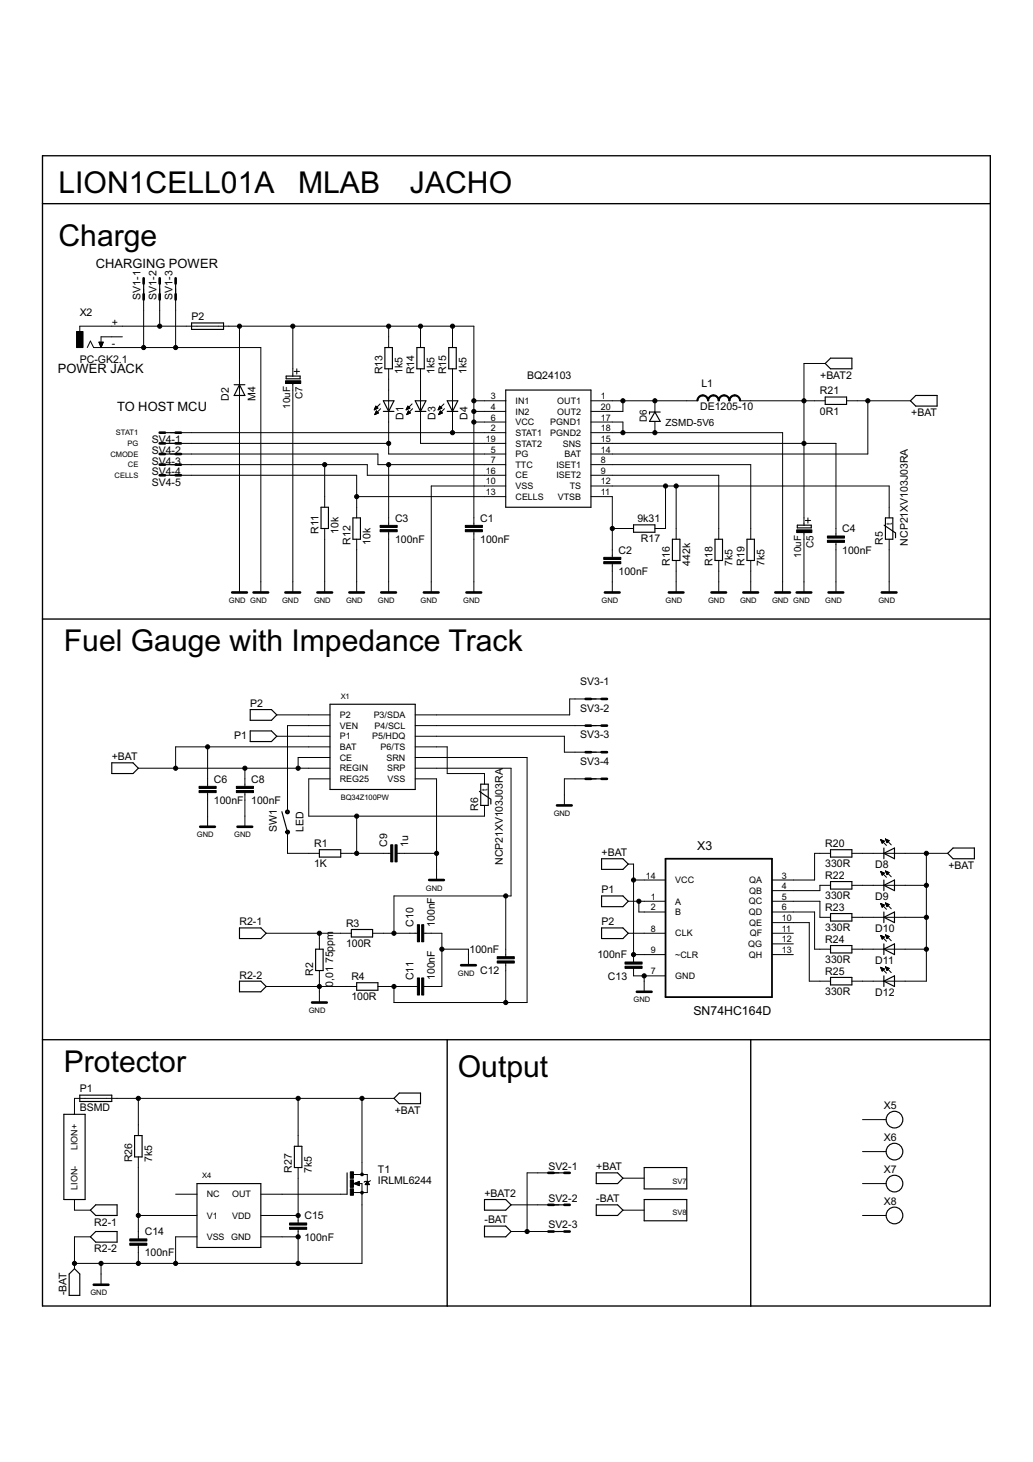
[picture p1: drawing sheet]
<svg xmlns="http://www.w3.org/2000/svg" width="210mm" height="297mm" viewBox="0 0 210 297" stroke-linecap="round" stroke-linejoin="round" font-family="sans-serif">
<path d="M8.6 31.6h192.6v233.7h-192.6zM8.6 41.4h192.6M8.6 125.8h192.6M8.6 211.2h192.6M90.9 211.2v54.1M152.5 211.2v54.1" fill="none" stroke="#000" stroke-width=".28"/>
<g fill="none" stroke="#000" stroke-width=".2">
<path d="M29.2 58.7v11.9M32.4 58.7v7.6M35.7 58.7v11.9M16.2 67.4v-1.1h80.1v40.4M17.7 70.6l.7-1.3 .6 1.3h34v49.8M20.1 69.5h.9l-.5 1.1zM20.1 69.6h.9M20.2 69.6h.7M20.2 69.7h.7M20.2 69.8h.6M20.3 69.9h.5M20.3 70h.5"/>
<path d="M20.4 70.1h.3M20.4 70.2h.3M20.4 70.3h.3M20.5 70.4h.1M20.5 70.5h.1M24.9 68.4h-4.4v2.2M48.7 66.3v54.1M59.5 66.3v10.1M59.5 77.8v42.6M59.8 75.5h1.1M60.3 74.9v1.1M79 74.9v17.3h23.8"/>
<path d="M79 66.3v4.3M85.4 74.9v15.2h17.4M85.4 66.3v4.3M91.9 66.3v4.3M91.9 74.9v13M167.7 73.9h-4.3v32.8M34.6 87.9h68.2M34.6 90.1h44.4M34.6 92.2h42.2v2.2h26M34.6 94.4h40v2.2h28.2M34.6 96.6h37.9v8.6M66 94.4v8.7"/>
<path d="M76.1 83.2h.1M76.1 83.1h.4M76.2 83h.5M76.2 84.2h.1M76.2 82.9h.6M76.2 84.1h.3M76.2 82.8h.5M76.3 84h.5M76.3 82.7h.3M76.3 83.9h.6M76.3 82.6h.2M76.3 83.8h.5"/>
<path d="M76.4 82.5l.4 .4-.7 .4zM76.4 83.7h.3M76.4 83.6h.2M76.5 83.5l.4 .4-.7 .3zM77.2 82.1l-1.1 1.2M77.3 83l-1.1 1.2M79 94.4v12.3M82.6 83.2h.1M82.6 83.1h.4M82.7 83h.5M82.7 84.2h.1M82.7 82.9h.5"/>
<path d="M82.7 84.1h.3M82.7 82.8h.4M82.8 84h.5M82.8 82.7h.3M82.8 83.9h.6M82.8 82.6h.2M82.8 83.8h.5M82.9 82.5l.4 .4-.8 .4zM82.9 83.7h.3M82.9 83.6h.2M83 83.5l.4 .4-.7 .3zM83.7 82.1l-1.2 1.2"/>
<path d="M83.8 83l-1.1 1.2M89.1 83.2h.1M89.1 83.1h.4M89.2 83h.5M89.2 84.2h.1M89.2 82.9h.5M89.2 84.1h.3M89.2 82.8h.4M89.3 84h.5M89.3 82.7h.2M89.3 83.9h.6M89.3 82.6h.2"/>
<path d="M89.3 83.8h.4M89.3 82.5l.5 .4-.8 .4zM89.4 83.7h.3M89.4 83.6h.2M89.5 83.5l.4 .4-.8 .3zM90.2 82.1l-1.2 1.2M90.3 83l-1.2 1.2M96.3 81.4h6.5M96.3 83.6h6.5M96.3 85.7h6.5M102.8 98.7h-15.2v21.7M120.1 81.4h21.6"/>
<path d="M120.1 85.7h6.5v2.2M120.1 87.9h38.9v32.5M120.1 90.1h49.8v18.8M120.1 94.4h32.4v15.2M120.1 96.6h25.9v13M120.1 98.7h60.6v6.5M126.6 81.4v2.2h-6.5M133.1 81.4v2.2M133.1 85.7v2.2M135.2 98.7v8.7h-2.1M137.4 98.7v10.9M150.4 81.4h17.3"/>
<path d="M172 81.4h13M176.3 81.4v10.8h-56.2M66 107.4v13M72.5 100.9h30.3M72.5 109.6v10.8M79 108v12.4M96.3 108v12.4M120.1 100.9h4.3v12.3M124.4 107.4h4.3M124.4 114.5v5.9M137.4 113.9v6.5M146 113.9v6.5"/>
<path d="M152.5 113.9v6.5M163.4 108.1v12.3M163.6 105.7h1.1M164.2 105.2v1.1M169.9 110.2v10.2M180.7 109.6v10.8M28.1 156.1h39M42.2 151.7v8M49.8 156.1v3.6M56.2 145.2h10.9M56.2 149.6h10.9M67.1 147.4h-8.7v17.3"/>
<path d="M67.1 151.7h-31.4v4.4M67.1 153.9h-6.5v2.2M67.1 158.2h-4.4v7.6h35.7v-2.2M84.4 147.4h36.8M84.4 149.6h30.3v3.2h6.5M84.4 151.7h6.5v5.5h7.5v2.1M84.4 153.9h22.7v49.8h-27v-3.3M84.4 156.1h19.4v25.9h-23.7v7.6M84.4 158.2h4.3v20.6M121.2 142h-5.4v3.2h-31.4M121.2 158.2h-6.5v5.4M42.2 161.1v6.9"/>
<path d="M49.8 161.1v6.9M58.4 169.1v4.3h6.5M69.2 173.4h10.2M72.5 165.8v7.6M80.7 173.4h8M127.7 175.6h1v19.9M128.7 178.8h6.5M168.8 173.4h-3.3v5.4h-8.6M168.8 179.9h-2.2v1.1h-9.7M173.1 173.4h19.5M173.1 179.9h15.1M178.9 170.6l1.2 1.2"/>
<path d="M178.9 170.6h.1M178.9 170.6l.8 .3-.4 .4zM178.9 177.1l1.2 1.1M178.9 177.1l.8 .3-.4 .4zM179 170.7h.2M179 177.1h.1M179 170.8h.4M179 177.2h.4M179.1 170.9h.5M179.1 177.3h.5M179.1 171h.5M179.1 177.4h.5"/>
<path d="M179.2 171.1h.3M179.2 177.5h.4M179.2 171.2h.2M179.2 177.6h.3M179.2 171.3h.1M179.2 177.7h.1M179.9 170.5l1.2 1.2M179.9 170.5l.8 .3-.5 .4zM179.9 170.5h.1M179.9 177l1.2 1.1M179.9 177l.8 .3-.5 .4zM180 170.6h.2"/>
<path d="M180 177.1h.1M180 170.7h.4M180 177.1h.4M180 170.8h.6M180 177.2h.6M180.1 170.9h.5M180.1 177.3h.5M180.1 171h.4M180.1 177.4h.4M180.2 171.1h.2M180.2 177.5h.2M180.2 171.2h.1"/>
<path d="M180.2 177.6h.1M188.2 173.4v25.9h-15.1M54.1 189.6h17.3M64.9 189.6v3.2M64.9 197.2v6.5M75.7 189.6h9.1M86.1 189.6h3.7v10.8h-3.7M89.8 192.8h5.4v3.3M102.8 182v12.4M102.8 195.7v8M127.7 183.1h7.5M127.7 189.6h7.5"/>
<path d="M128.7 194h6.5M128.7 196.7v1.6h6.5M129.8 183.1v2.2h5.4M130.9 198.3v3.2M156.9 183.1h9.7v3.3h2.2M156.9 185.3h8.6v7.5h3.3M156.9 189.6h4.3M156.9 194h4.3M156.9 187.5h7.5v11.8h4.4M156.9 191.8h4.3M173.1 186.4h15.1M173.1 192.8h15.1"/>
<path d="M178.9 183.6l1.2 1.1M178.9 183.6l.8 .3-.4 .4M178.9 183.6l.4 .7M178.9 190.1l1.2 1.1M178.9 190.1l.8 .3-.4 .4zM178.9 196.5l1.2 1.2M178.9 196.6h.1M178.9 196.5l.8 .4M178.9 196.5l.4 .8 .4-.4M179 183.6h.1M179 190.1h.1M179 196.7h.2"/>
<path d="M179 183.7h.3M179 190.2h.3M179 196.8h.5M179 183.8h.6M179 190.3h.5M179.1 196.9h.6M179.1 183.9h.6M179.1 190.4h.6M179.1 197h.5M179.1 184h.5M179.1 190.5h.5M179.2 197.1h.3"/>
<path d="M179.2 184.1h.3M179.2 190.6h.3M179.2 197.1h.2M179.2 184.2h.2M179.2 190.7h.2M179.2 197.3h.1M179.3 184.3h.1M179.3 190.8h.1M179.9 183.5l1.2 1.1M179.9 183.5l.8 .3-.5 .4zM179.9 189.9l1.2 1.2M179.9 189.9l.8 .4-.5 .4"/>
<path d="M179.9 189.9l.3 .8M179.9 196.4l1.2 1.2M179.9 196.4l.8 .3-.5 .5zM179.9 183.5h.2M179.9 190h.1M179.9 196.5h.1M180 183.6h.3M180 190.1h.3M180 196.6h.2M180 183.7h.6M180 190.2h.5M180 196.7h.5"/>
<path d="M180.1 183.8h.5M180.1 190.3h.5M180.1 196.8h.6M180.1 183.9h.4M180.1 190.4h.5M180.1 196.9h.5M180.1 184h.3M180.1 190.5h.3M180.1 197h.4M180.2 184.1h.1M180.2 190.6h.1M180.2 197.1h.2"/>
<path d="M180.2 190.7h.1M180.2 197.1h.1M54.1 200.4h18.4M76.8 200.4h8M28.1 223.2v7.5M28.1 235.1v16.6M60.6 223.2v9.7M60.6 237.2v11.3M71.8 238.6h2.8v1.4M73.6 223.2v15.4M75.3 239.9l-.2 .1h-1l-.1 .2M80.1 223.2h-65v3.2"/>
<path d="M113.6 238.3h-6.5v11.9M126.6 239.4h4.3M175.3 227.5h4.7M175.3 234h4.7M15.1 243.7v2.2h3.3M18.4 251.3h-3.3v6.5M20.5 256.7v4.3M28.1 247h11.9M28.1 253v3.7M35.7 242.6h4.3M40 251.3h-4.3v5.4M53 242.6h17.5"/>
<path d="M53 247h7.6M53 251.3h7.6M60.6 249.8v6.9M71.7 240.5h1.9v16.2h-58.5M71.9 240.5l1.1-.5v.9zM72.1 240.5h.9M72.1 240.4h.9M72.3 240.6h.7M72.3 240.3h.7M72.5 240.7h.5M72.6 240.2h.4M72.8 240.1h.2"/>
<path d="M72.8 240.8h.2M74.3 240.6h.7M74.3 240.5h.7M74.4 240.4h.5M74.4 240.3h.4M74.5 240.2h.3M74.6 240.1h.1M74.6 240.6v1.7h-2.8M74.6 240l.5 .7h-.9zM103.8 244.8h9.8M103.8 250.2h9.8M126.6 245.9h4.3"/>
<path d="M175.3 240.5h4.7M175.3 247h4.7"/>
</g>
<g fill="none" stroke="#000" stroke-width=".23">
<path d="M29.2 56.5v4.4M32.4 56.5v4.4M35.7 56.5v4.4M38.9 65.6h6.5v1.3h-6.5zM47.6 78.2h2.2M48.7 78.2l1.1 2.1h-2.2zM58.1 76.4h2.9v.6h-2.9zM78.2 70.6h1.5v4.3h-1.5zM84.7 70.6h1.5v4.3h-1.5zM91.2 70.6h1.5v4.3h-1.5zM102.8 79.2h17.3v23.9h-17.3zM167.7 73.9l1.1-1.1h4.3v2.1h-4.3z"/>
<path d="M32.4 87.9h4.4M32.4 90.1h4.4M32.4 92.2h4.4M32.4 94.4h4.4M32.4 96.6h4.4M77.9 81.4h2.2l-1.1 2.2zM77.9 83.6h2.2M84.4 83.6h2.2M84.4 81.4h2.2l-1.2 2.2zM90.9 83.6h2.1M90.9 81.4h2.1l-1.1 2.2zM133.1 83.7l1.1 1.9h-2.2z"/>
<path d="M134.2 83.7h-2.2v.4M167.7 80.7h4.3v1.5h-4.3zM186.1 80.3h4.3v2.2h-4.3l-1.1-1.1zM65.2 103.1h1.5v4.3h-1.5zM71.7 105.2h1.5v4.4h-1.5zM128.7 106.6h4.4v1.5h-4.4zM136.6 109.6h1.6v4.3h-1.6zM145.3 109.6h1.5v4.3h-1.5zM151.8 109.6h1.5v4.3h-1.5zM162 106.7h2.8v.6h-2.8zM179.6 106.7l2.3 1.5M179.9 105.2h1.5v4.4h-1.5z"/>
<path d="M182 108.2v1.1M22.7 155h4.3l1.1 1.1-1.1 1.1h-4.3zM50.8 144.2h4.4l1 1-1 1.1h-4.4zM50.8 148.5h4.4l1 1.1-1 1.1h-4.4zM67.1 143.1h17.3v17.3h-17.3zM97.7 159.3h1.5v4.3h-1.5zM119 142h4.3M119 147.4h4.3M119 152.8h4.3M119 158.2h4.3M57.3 164.9l1.1 4.2M64.9 172.6h4.3v1.5h-4.3z"/>
<path d="M97.4 160.8l2.3 1.5M99.7 162.3v1.1M122.2 174.5h4.4l1.1 1.1-1.1 1h-4.4zM168.8 172.6h4.3v1.5h-4.3zM168.8 179.1h4.3v1.5h-4.3zM179.6 173.4l2.2-1.1v2.2zM179.6 172.3v2.2M179.6 178.8v2.2M179.6 179.9l2.2-1.1v2.2zM193.7 172.3h4.3v2.2h-4.3l-1.1-1.1zM48.7 188.5h4.3l1.1 1.1-1.1 1.1h-4.3zM48.7 199.3h4.3l1.1 1.1-1.1 1.1h-4.3z"/>
<path d="M64.1 192.8h1.6v4.4h-1.6zM71.4 188.8h4.3v1.6h-4.3zM72.5 199.7h4.3v1.5h-4.3zM122.2 182h4.4l1.1 1.1-1.1 1.1h-4.4zM122.2 188.5h4.4l1.1 1.1-1.1 1.1h-4.4zM168.8 185.6h4.3v1.5h-4.3zM168.8 192.1h4.3v1.5h-4.3zM168.8 198.6h4.3v1.5h-4.3zM179.6 185.3v2.2M179.6 191.8v2.2M179.6 198.3v2.1M179.6 186.4l2.2-1.1v2.2z"/>
<path d="M179.6 192.8l2.2-1v2.2zM179.6 199.3l2.2-1v2.1zM13 226.4h4.3v17.3h-4.3zM16.2 222.5h6.5v1.3h-6.5zM27.3 230.7h1.6v4.4h-1.6zM59.8 232.9h1.5v4.3h-1.5zM70.5 238.3v4.3M81.1 222.1h4.3v2.1h-4.3l-1-1zM111.4 238.3h4.4M121.2 238.3h4.3l1.1 1.1-1.1 1.1h-4.3zM130.9 237.2h8.7v4.4h-8.7zM14.1 258.8l1-1 1.1 1v4.4h-2.1z"/>
<path d="M18.4 245.9l1.1-1.1h4.3v2.2h-4.3zM18.4 251.3l1.1-1.1h4.3v2.2h-4.3zM40 240.5h13v12.9h-13zM98.4 243.7h4.4l1 1.1-1 1.1h-4.4zM98.4 249.1h4.4l1 1.1-1 1.1h-4.4zM111.4 244.8h4.4M111.4 250.2h4.4M121.2 244.8h4.3l1.1 1.1-1.1 1.1h-4.3zM130.9 243.7h8.7v4.3h-8.7z"/>
<circle cx="181.8" cy="234" r="1.69"/>
<circle cx="181.8" cy="227.5" r="1.69"/>
<circle cx="181.8" cy="247" r="1.69"/>
<circle cx="181.8" cy="240.5" r="1.69"/>
</g>
<g fill="none" stroke="#000" stroke-width=".53">
<path d="M29.2 56.5v1.1M29.2 59.8v1.1M32.4 56.5v1.1M32.4 59.8v1.1M35.7 56.5v1.1M35.7 59.8v1.1M32.4 87.9h1.1M32.4 90.1h1.1M32.4 92.2h1.1M32.4 94.4h1.1M32.4 96.6h1.1M35.7 87.9h1.1"/>
<path d="M35.7 90.1h1.1M35.7 92.2h1.1M35.7 94.4h1.1M35.7 96.6h1.1M47.2 120.4h3M51.5 120.4h3M58 120.4h3M64.5 120.4h3M71 120.4h3M77.5 120.4h3M86.1 120.4h3M94.8 120.4h3"/>
<path d="M122.9 120.4h3M135.9 120.4h3M144.6 120.4h2.9M151 120.4h3M157.5 120.4h3M161.9 120.4h2.9M168.4 120.4h2.9M179.2 120.4h3M119 142h1.1M119 147.4h1.1M119 152.8h1.1M119 158.2h1.1"/>
<path d="M122.2 142h1.1M122.2 147.4h1.1M122.2 152.8h1.1M122.2 158.2h1.1M40.7 168h3M48.3 168h2.9M87.2 178.8h3M113.2 163.6h3M93.7 196.1h3M63.4 203.7h3M129.4 201.5h3M111.4 238.3h1.1"/>
<path d="M114.7 238.3h1.1M111.4 244.8h1.1M111.4 250.2h1.1M114.7 244.8h1.1M114.7 250.2h1.1M19 261h3"/>
</g>
<g fill="#000" stroke="#000" stroke-width=".2">
<path d="M142 80.6l.8-.4v.3l-.7 .2-.3 .7h-.2z" fill-rule="evenodd"/>
<path d="M142.8 80.2a1.19 1.19 0 0 1 1.2 1.2h-.2l-.3-.7-.7-.2z" fill-rule="evenodd"/>
<path d="M144.1 80.6l.9-.4v.3l-.7 .2-.3 .7h-.2v-.4z" fill-rule="evenodd"/>
<path d="M145 80.2a1.19 1.19 0 0 1 1.2 1.2h-.3l-.3-.7-.6-.2z" fill-rule="evenodd"/>
<path d="M146.3 80.6l.8-.4v.3l-.6 .2-.3 .7h-.3z" fill-rule="evenodd"/>
<path d="M147.1 80.2a1.19 1.19 0 0 1 1.2 1.2h-.2l-.3-.7-.7-.2z" fill-rule="evenodd"/>
<path d="M148.4 80.6l.9-.4v.3l-.7 .2-.3 .7h-.2z" fill-rule="evenodd"/>
<path d="M149.3 80.2a1.23 1.23 0 0 1 1.2 1.2h-.2l-.3-.7-.7-.2z" fill-rule="evenodd"/>
<path d="M58.1 164.8a.39 .39 0 0 1 .6-.1 .39 .39 0 0 1-.1 .6 .39 .39 0 0 1-.6-.3l.4-.2 .2 .3h-.2l-.4-.1z" fill-rule="evenodd"/>
<path d="M58.1 168.9a.4 .4 0 0 1 .7-.1 .4 .4 0 0 1-.2 .7 .4 .4 0 0 1-.6-.4h.3a.17 .17 0 0 1 .2-.2 .17 .17 0 0 1 0 .3l-.5-.1z" fill-rule="evenodd"/>
<circle cx="29.2" cy="70.6" r=".42"/>
<circle cx="32.4" cy="66.3" r=".42"/>
<circle cx="35.7" cy="70.6" r=".42"/>
<circle cx="48.7" cy="66.3" r=".42"/>
<circle cx="59.5" cy="66.3" r=".42"/>
<circle cx="79" cy="66.3" r=".42"/>
<circle cx="85.4" cy="66.3" r=".42"/>
<circle cx="91.9" cy="66.3" r=".42"/>
<circle cx="66" cy="94.4" r=".42"/>
<circle cx="79" cy="90.1" r=".42"/>
<circle cx="79" cy="94.4" r=".42"/>
<circle cx="91.9" cy="87.9" r=".42"/>
<circle cx="96.3" cy="85.7" r=".42"/>
<circle cx="96.3" cy="83.6" r=".42"/>
<circle cx="96.3" cy="81.4" r=".42"/>
<circle cx="126.6" cy="87.9" r=".42"/>
<circle cx="126.6" cy="81.4" r=".42"/>
<circle cx="133.1" cy="87.9" r=".42"/>
<circle cx="133.1" cy="81.4" r=".42"/>
<circle cx="135.2" cy="98.7" r=".42"/>
<circle cx="137.4" cy="98.7" r=".42"/>
<circle cx="163.4" cy="90.1" r=".42"/>
<circle cx="163.4" cy="81.4" r=".42"/>
<circle cx="176.3" cy="81.4" r=".42"/>
<circle cx="72.5" cy="100.9" r=".42"/>
<circle cx="124.4" cy="107.4" r=".42"/>
<circle cx="35.7" cy="156.1" r=".42"/>
<circle cx="42.2" cy="151.7" r=".42"/>
<circle cx="49.8" cy="156.1" r=".42"/>
<circle cx="60.6" cy="156.1" r=".42"/>
<circle cx="72.5" cy="173.4" r=".42"/>
<circle cx="72.5" cy="165.8" r=".42"/>
<circle cx="88.7" cy="173.4" r=".42"/>
<circle cx="128.7" cy="178.8" r=".42"/>
<circle cx="188.2" cy="173.4" r=".42"/>
<circle cx="188.2" cy="179.9" r=".42"/>
<circle cx="64.9" cy="189.6" r=".42"/>
<circle cx="80.1" cy="189.6" r=".42"/>
<circle cx="89.8" cy="192.8" r=".42"/>
<circle cx="102.8" cy="182" r=".42"/>
<circle cx="128.7" cy="194" r=".42"/>
<circle cx="129.8" cy="183.1" r=".42"/>
<circle cx="130.9" cy="198.3" r=".42"/>
<circle cx="188.2" cy="192.8" r=".42"/>
<circle cx="188.2" cy="186.4" r=".42"/>
<circle cx="64.9" cy="200.4" r=".42"/>
<circle cx="80.1" cy="200.4" r=".42"/>
<circle cx="102.8" cy="203.7" r=".42"/>
<circle cx="28.1" cy="223.2" r=".42"/>
<circle cx="60.6" cy="223.2" r=".42"/>
<circle cx="73.6" cy="223.2" r=".42"/>
<circle cx="73.6" cy="238.6" r=".29"/>
<circle cx="15.1" cy="256.7" r=".42"/>
<circle cx="20.5" cy="256.7" r=".42"/>
<circle cx="28.1" cy="256.7" r=".42"/>
<circle cx="28.1" cy="247" r=".42"/>
<circle cx="35.7" cy="256.7" r=".42"/>
<circle cx="60.6" cy="251.3" r=".42"/>
<circle cx="60.6" cy="247" r=".42"/>
<circle cx="60.6" cy="256.7" r=".42"/>
<circle cx="73.6" cy="242.3" r=".29"/>
<circle cx="107.1" cy="250.2" r=".42"/>
</g>
<g fill="#000" stroke="#000" stroke-width=".2">
<path d="M15.6 67.4h1.3v3.2h-1.3zM58 77.4h3.1v.5h-3.1zM77.2 107.6h3.5v.4h-3.5zM77.2 106.7h3.5v.5h-3.5zM94.6 107.6h3.4v.4h-3.4zM94.6 106.7h3.4v.5h-3.4zM122.7 114.1h3.5v.4h-3.5zM122.7 113.2h3.5v.5h-3.5zM161.9 107.7h3.1v.5h-3.1zM168.1 109.8h3.5v.4h-3.5zM168.1 108.9h3.5v.4h-3.5zM40.4 159.8h3.5v.4h-3.5z"/>
<path d="M48 159.8h3.5v.4h-3.5zM40.4 160.6h3.5v.4h-3.5zM48 160.6h3.5v.4h-3.5zM79.4 171.6h.4v3.5h-.4zM80.3 171.6h.4v3.5h-.4zM84.8 187.9h.4v3.4h-.4zM84.8 198.7h.4v3.5h-.4zM85.7 187.9h.4v3.4h-.4zM85.7 198.7h.4v3.5h-.4zM101 194.4h3.5v.4h-3.5zM101 195.2h3.5v.5h-3.5zM127 195.5h3.5v.4h-3.5z"/>
<path d="M127 196.3h3.5v.4h-3.5zM71.2 238.1h.6v1.3h-.6zM71.2 239.7h.6v1.5h-.6zM26.4 252.6h3.4v.4h-3.4zM26.4 251.7h3.4v.4h-3.4zM58.8 249.3h3.5v.5h-3.5zM58.8 248.5h3.5v.4h-3.5zM71.2 241.5h.6v1.3h-.6z"/>
</g>
<path d="M135.2 174.5h21.7v28.1h-21.7z" fill="none" stroke="#000" stroke-width=".36"/>
<g font-size="6.8">
<text x="11.9" y="39.2">LION1CELL01A MLAB</text>
<text x="83.3" y="39.2">JACHO</text>
<text x="11.9" y="50">Charge</text>
<text x="13" y="132.3">Fuel Gauge with Impedance Track</text>
<text x="13" y="217.7">Protector</text>
<text x="93" y="218.8">Output</text>
</g>
<g font-size="2.9">
<text x="19.5" y="54.4">CHARGING POWER</text>
<text x="11.8" y="75.9">POWER JACK</text>
<text x="23.8" y="83.6">TO HOST MCU</text>
</g>
<g font-size="2.8">
<text x="141.7" y="172.7">X3</text>
<text x="140.9" y="206.1">SN74HC164D</text>
</g>
<g font-size="2.4">
<text x="16.2" y="64.1">X2</text>
<text x="28.5" y="60.9" transform="rotate(-90 28.5 60.9)">SV1-1</text>
<text x="31.8" y="60.9" transform="rotate(-90 31.8 60.9)">SV1-2</text>
<text x="35" y="60.9" transform="rotate(-90 35 60.9)">SV1-3</text>
<text x="38.9" y="65.1">P2</text>
<text x="22.7" y="66.3">+</text>
<text x="22.7" y="70.6">-</text>
<text x="16.2" y="73.8">PC-GK2.1</text>
<text x="77.7" y="76" transform="rotate(-90 77.7 76)">R13</text>
<text x="81.8" y="76" transform="rotate(-90 81.8 76)">1k5</text>
<text x="84.2" y="76" transform="rotate(-90 84.2 76)">R14</text>
<text x="88.3" y="76" transform="rotate(-90 88.3 76)">1k5</text>
<text x="90.7" y="76" transform="rotate(-90 90.7 76)">R15</text>
<text x="94.8" y="76" transform="rotate(-90 94.8 76)">1k5</text>
<text x="107.1" y="77.1">BQ24103</text>
<text x="166.7" y="77">+BAT2</text>
<text x="46.5" y="81.4" transform="rotate(-90 46.5 81.4)">D2</text>
<text x="51.9" y="81.4" transform="rotate(-90 51.9 81.4)">M4</text>
<text x="142.3" y="83.3">DE1205-10</text>
<text x="142.5" y="78.7">L1</text>
<text x="166.6" y="80.1">R21</text>
<text x="82" y="85.3" transform="rotate(-90 82 85.3)">D1</text>
<text x="88.5" y="85.3" transform="rotate(-90 88.5 85.3)">D3</text>
<text x="95" y="85.3" transform="rotate(-90 95 85.3)">D4</text>
<text x="166.6" y="84.2">0R1</text>
<text x="185.2" y="84.6">+BAT</text>
<text x="30.8" y="90.1">SV4-1</text>
<text x="30.8" y="92.2">SV4-2</text>
<text x="30.8" y="94.4">SV4-3</text>
<text x="30.8" y="96.6">SV4-4</text>
<text x="30.8" y="98.7">SV4-5</text>
<text x="80.3" y="106">C3</text>
<text x="97.6" y="106">C1</text>
<text x="129.5" y="106.1">9k31</text>
<text x="64.7" y="108.5" transform="rotate(-90 64.7 108.5)">R11</text>
<text x="68.8" y="108.5" transform="rotate(-90 68.8 108.5)">10k</text>
<text x="71.2" y="110.6" transform="rotate(-90 71.2 110.6)">R12</text>
<text x="75.3" y="110.6" transform="rotate(-90 75.3 110.6)">10k</text>
<text x="80.3" y="110.3">100nF</text>
<text x="97.6" y="110.3">100nF</text>
<text x="125.7" y="112.5">C2</text>
<text x="130.2" y="110.2">R17</text>
<text x="171.2" y="112.5">100nF</text>
<text x="171.2" y="108.1">C4</text>
<text x="179.4" y="110.6" transform="rotate(-90 179.4 110.6)">R5</text>
<text x="184.4" y="110.8" transform="rotate(-90 184.4 110.8)">NCP21XV103J03RA</text>
<text x="125.7" y="116.8">100nF</text>
<text x="136.1" y="115" transform="rotate(-90 136.1 115)">R16</text>
<text x="140.2" y="115" transform="rotate(-90 140.2 115)">442k</text>
<text x="144.8" y="115" transform="rotate(-90 144.8 115)">R18</text>
<text x="148.9" y="115" transform="rotate(-90 148.9 115)">7k5</text>
<text x="151.3" y="115" transform="rotate(-90 151.3 115)">R19</text>
<text x="155.4" y="115" transform="rotate(-90 155.4 115)">7k5</text>
<text x="50.8" y="143.6">P2</text>
<text x="117.9" y="139.2">SV3-1</text>
<text x="117.9" y="144.6">SV3-2</text>
<text x="22.7" y="154.5">+BAT</text>
<text x="47.6" y="150.1">P1</text>
<text x="117.9" y="150">SV3-3</text>
<text x="117.9" y="155.4">SV3-4</text>
<text x="43.5" y="159">C6</text>
<text x="51.1" y="159">C8</text>
<text x="43.5" y="163.3">100nF</text>
<text x="51.1" y="163.3">100nF</text>
<text x="97.2" y="164.7" transform="rotate(-90 97.2 164.7)">R6</text>
<text x="56.2" y="169.1" transform="rotate(-90 56.2 169.1)">SW1</text>
<text x="61.7" y="169.1" transform="rotate(-90 61.7 169.1)">LED</text>
<text x="63.8" y="172.1">R1</text>
<text x="78.6" y="172.1" transform="rotate(-90 78.6 172.1)">C9</text>
<text x="83" y="172.1" transform="rotate(-90 83 172.1)">1u</text>
<text x="122.2" y="173.9">+BAT</text>
<text x="167.7" y="172.1">R20</text>
<text x="63.8" y="176.2">1K</text>
<text x="102.2" y="175.8" transform="rotate(-90 102.2 175.8)">NCP21XV103J03RA</text>
<text x="167.7" y="176.2">330R</text>
<text x="167.7" y="178.6">R22</text>
<text x="177.9" y="176.4">D8</text>
<text x="192.7" y="176.5">+BAT</text>
<text x="122.2" y="181.5">P1</text>
<text x="167.7" y="182.7">330R</text>
<text x="167.7" y="185.1">R23</text>
<text x="177.9" y="182.9">D9</text>
<text x="48.7" y="188">R2-1</text>
<text x="70.3" y="188.3">R3</text>
<text x="84.1" y="188.3" transform="rotate(-90 84.1 188.3)">C10</text>
<text x="88.4" y="188.3" transform="rotate(-90 88.4 188.3)">100nF</text>
<text x="122.2" y="188">P2</text>
<text x="167.7" y="189.2">330R</text>
<text x="167.7" y="191.6">R24</text>
<text x="177.9" y="189.4">D10</text>
<text x="67.7" y="195.7" transform="rotate(-90 67.7 195.7)">75ppm</text>
<text x="70.3" y="192.4">100R</text>
<text x="95.4" y="193.6">100nF</text>
<text x="97.6" y="198">C12</text>
<text x="121.4" y="194.7">100nF</text>
<text x="167.7" y="195.7">330R</text>
<text x="177.9" y="195.9">D11</text>
<text x="48.7" y="198.8">R2-2</text>
<text x="63.6" y="198.3" transform="rotate(-90 63.6 198.3)">R2</text>
<text x="67.7" y="200.4" transform="rotate(-90 67.7 200.4)">0,01</text>
<text x="71.4" y="203.2">100R</text>
<text x="71.4" y="199.2">R4</text>
<text x="84.1" y="199.1" transform="rotate(-90 84.1 199.1)">C11</text>
<text x="88.4" y="199.1" transform="rotate(-90 88.4 199.1)">100nF</text>
<text x="123.5" y="199">C13</text>
<text x="167.7" y="202.2">330R</text>
<text x="167.7" y="198.1">R25</text>
<text x="177.9" y="202.4">D12</text>
<text x="16.2" y="222">P1</text>
<text x="16.2" y="225.6">BSMD</text>
<text x="80.2" y="226.3">+BAT</text>
<text x="179.6" y="225.3">X5</text>
<text x="179.6" y="231.8">X6</text>
<text x="26.8" y="236.1" transform="rotate(-90 26.8 236.1)">R26</text>
<text x="30.9" y="236.1" transform="rotate(-90 30.9 236.1)">7k5</text>
<text x="59.3" y="238.3" transform="rotate(-90 59.3 238.3)">R27</text>
<text x="63.4" y="238.3" transform="rotate(-90 63.4 238.3)">7k5</text>
<text x="76.8" y="238.3">T1</text>
<text x="111.4" y="237.7">SV2-1</text>
<text x="121.2" y="237.8">+BAT</text>
<text x="179.6" y="238.3">X7</text>
<text x="76.8" y="240.5">IRLML6244</text>
<text x="98.4" y="243.2">+BAT2</text>
<text x="111.4" y="244.1">SV2-2</text>
<text x="121.2" y="244.3">-BAT</text>
<text x="179.6" y="244.8">X8</text>
<text x="19.2" y="249">R2-1</text>
<text x="29.4" y="251">C14</text>
<text x="61.9" y="247.7">C15</text>
<text x="98.4" y="248.6">-BAT</text>
<text x="111.4" y="249.6">SV2-3</text>
<text x="19.2" y="254.4">R2-2</text>
<text x="29.4" y="255.3">100nF</text>
<text x="61.9" y="252">100nF</text>
<text x="13.5" y="263.2" transform="rotate(-90 13.5 263.2)">-BAT</text>
</g>
<g font-size="2.2">
<text x="59" y="83" transform="rotate(-90 59 83)">10uF</text>
<text x="61.5" y="81" transform="rotate(-90 61.5 81)">C7</text>
<text x="131.4" y="85.7" transform="rotate(-90 131.4 85.7)">D6</text>
<text x="135.2" y="86.6">ZSMD-5V6</text>
<text x="162.8" y="113.3" transform="rotate(-90 162.8 113.3)">10uF</text>
<text x="165.3" y="111.3" transform="rotate(-90 165.3 111.3)">C5</text>
</g>
<g font-size="2">
<text x="99.8" y="81.1">3</text>
<text x="99.8" y="83.3">4</text>
<text x="104.8" y="82.1">IN1</text>
<text x="113.2" y="82.1">OUT1</text>
<text x="122.1" y="81.1">1</text>
<text x="122.1" y="83.3">20</text>
<text x="98.7" y="89.8">19</text>
<text x="99.8" y="85.4">6</text>
<text x="99.8" y="87.6">2</text>
<text x="104.8" y="84.2">IN2</text>
<text x="104.8" y="86.4">VCC</text>
<text x="104.8" y="88.6">STAT1</text>
<text x="111.8" y="86.4">PGND1</text>
<text x="111.8" y="88.6">PGND2</text>
<text x="113.2" y="84.2">OUT2</text>
<text x="122.1" y="85.4">17</text>
<text x="122.1" y="87.6">18</text>
<text x="122.1" y="89.8">15</text>
<text x="99.8" y="91.9">5</text>
<text x="99.8" y="94.1">7</text>
<text x="104.8" y="90.7">STAT2</text>
<text x="104.8" y="92.9">PG</text>
<text x="104.8" y="95.1">TTC</text>
<text x="113.1" y="95">ISET1</text>
<text x="114.4" y="90.7">SNS</text>
<text x="114.7" y="92.9">BAT</text>
<text x="122.1" y="91.9">14</text>
<text x="122.1" y="94.1">8</text>
<text x="98.7" y="96.3">16</text>
<text x="98.7" y="98.4">10</text>
<text x="98.7" y="100.6">13</text>
<text x="104.8" y="97.2">CE</text>
<text x="104.8" y="99.4">VSS</text>
<text x="104.8" y="101.5">CELLS</text>
<text x="113.1" y="97.2">ISET2</text>
<text x="113.4" y="101.5">VTSB</text>
<text x="115.8" y="99.4">TS</text>
<text x="122.1" y="96.3">9</text>
<text x="122.1" y="98.4">12</text>
<text x="122.1" y="100.6">11</text>
<text x="69.1" y="145.9">P2</text>
<text x="69.1" y="148.1">VEN</text>
<text x="75.9" y="145.9">P3/SDA</text>
<text x="76.1" y="148.1">P4/SCL</text>
<text x="69.1" y="150.2">P1</text>
<text x="69.1" y="152.4">BAT</text>
<text x="69.1" y="154.6">CE</text>
<text x="75.6" y="150.2">P5/HDQ</text>
<text x="77.3" y="152.4">P6/TS</text>
<text x="78.6" y="154.6">SRN</text>
<text x="69.1" y="156.7">REGIN</text>
<text x="69.1" y="158.9">REG25</text>
<text x="78.7" y="156.7">SRP</text>
<text x="78.8" y="158.9">VSS</text>
<text x="131.2" y="178.5">14</text>
<text x="137.2" y="179.4">VCC</text>
<text x="152.3" y="179.4">QA</text>
<text x="158.9" y="178.5">3</text>
<text x="132.2" y="182.8">1</text>
<text x="132.2" y="185">2</text>
<text x="137.2" y="183.8">A</text>
<text x="137.2" y="185.9">B</text>
<text x="152.1" y="183.8">QC</text>
<text x="152.1" y="185.9">QD</text>
<text x="152.3" y="181.6">QB</text>
<text x="158.9" y="180.7">4</text>
<text x="158.9" y="182.8">5</text>
<text x="158.9" y="185">6</text>
<text x="132.2" y="189.3">8</text>
<text x="137.2" y="190.3">CLK</text>
<text x="152.3" y="188.1">QE</text>
<text x="152.3" y="190.3">QF</text>
<text x="158.9" y="187.1">10</text>
<text x="158.9" y="189.3">11</text>
<text x="158.9" y="191.5">12</text>
<text x="132.2" y="193.6">9</text>
<text x="132.2" y="198">7</text>
<text x="137.2" y="194.6">~CLR</text>
<text x="152" y="192.4">QG</text>
<text x="152.1" y="194.6">QH</text>
<text x="158.9" y="193.6">13</text>
<text x="137.2" y="198.9">GND</text>
<text x="15.8" y="233.7" transform="rotate(-90 15.8 233.7)">LION+</text>
<text x="15.8" y="241.7" transform="rotate(-90 15.8 241.7)">LION-</text>
<text x="42" y="243.3">NC</text>
<text x="47.2" y="243.3">OUT</text>
<text x="42" y="247.6">V1</text>
<text x="42" y="251.9">VSS GND</text>
<text x="47.2" y="247.6">VDD</text>
</g>
<g font-size="1.9">
<text x="181.3" y="106.6" transform="rotate(-90 181.3 106.6)">t</text>
<text x="99" y="160.7" transform="rotate(-90 99 160.7)">t</text>
</g>
<g font-size="1.7">
<text x="23.5" y="88.4">STAT1</text>
<text x="22.5" y="92.8">CMODE</text>
<text x="25.9" y="90.6">PG</text>
<text x="26" y="94.9">CE</text>
<text x="23.3" y="97.1">CELLS</text>
<text x="46.5" y="122.5">GND GND</text>
<text x="57.3" y="122.5">GND</text>
<text x="63.8" y="122.5">GND</text>
<text x="70.3" y="122.5">GND</text>
<text x="76.8" y="122.5">GND</text>
<text x="85.5" y="122.5">GND</text>
<text x="94.1" y="122.5">GND</text>
<text x="122.2" y="122.5">GND</text>
<text x="135.2" y="122.5">GND</text>
<text x="143.9" y="122.5">GND</text>
<text x="150.4" y="122.5">GND</text>
<text x="156.9" y="122.5">GND GND</text>
<text x="167.7" y="122.5">GND</text>
<text x="178.5" y="122.5">GND</text>
<text x="69.2" y="142">X1</text>
<text x="69.2" y="162.6">BQ34Z100PW</text>
<text x="112.5" y="165.8">GND</text>
<text x="40" y="170.1">GND</text>
<text x="47.6" y="170.1">GND</text>
<text x="86.5" y="181">GND</text>
<text x="93" y="198.3">GND</text>
<text x="128.7" y="203.7">GND</text>
<text x="62.7" y="205.8">GND</text>
<text x="41.1" y="239.4">X4</text>
<text x="136.7" y="240.5">SV7</text>
<text x="136.7" y="247">SV8</text>
<text x="18.4" y="263.2">GND</text>
</g>
</svg>
